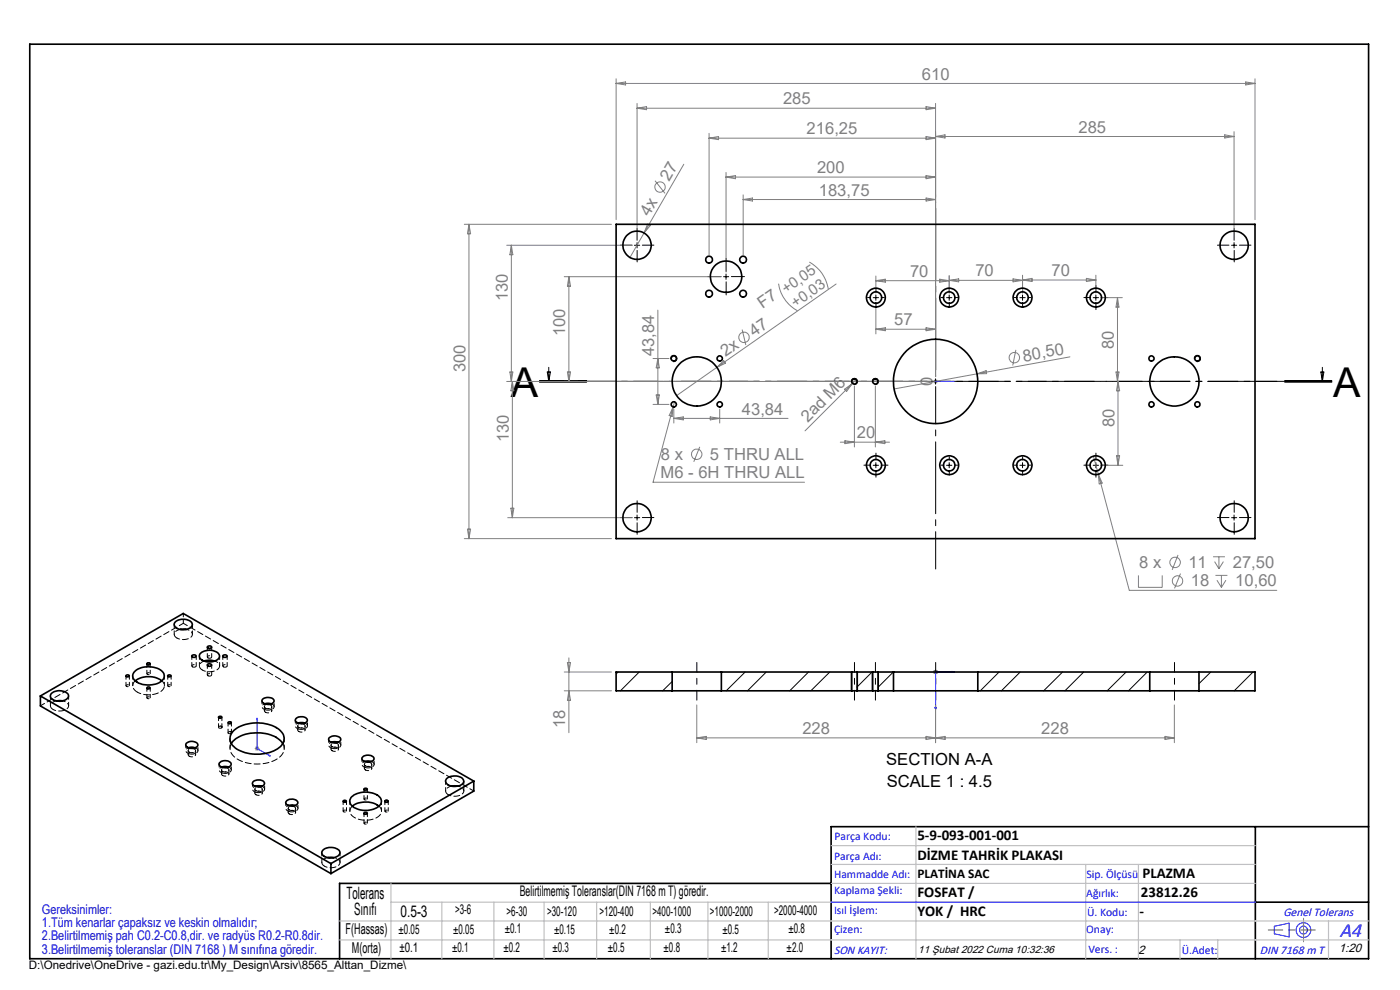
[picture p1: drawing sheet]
<svg xmlns="http://www.w3.org/2000/svg" width="297mm" height="210mm" viewBox="0 0 297 210" stroke-linecap="round" stroke-linejoin="round" font-family="sans-serif">
<g fill="none" stroke="#808080" stroke-width=".21">
<path d="M130.7 16.7v29.9M130.7 17.7h135.5M130.7 17.7l2-.3v.6zM264.3 17.4l1.9 .3-1.9 .3zM266.2 16.7v29.9M135.1 21.9v29.1M135.1 23h63.4M135.1 23l2.1-.4v.7zM139 38.3l2.1 2.7M145.1 34.8l-8.5 14.6M150.4 28.3v25.8M150.4 29.3h48.1"/>
<path d="M150.4 29.3l2-.3v.6zM154 36.6v21.1M154 37.6h44.5M154 37.6l2-.4v.7zM196.5 22.6l2 .4-2 .3zM196.5 29l2 .3-2 .3zM196.5 37.2l2 .4-2 .3zM198.5 21.9v58M198.5 29h63.3M198.5 29l2-.4v.7zM259.8 28.6l2 .4-2 .3zM261.8 27.9v23.1"/>
<path d="M98.5 47.6h31.2M99.5 47.6v66.7M99.5 47.6l.3 2h-.6zM107.5 52h26.7M108.5 52v28.9M108.5 52l.3 2h-.6zM119.7 58.7h33.3M120.7 58.7v22.2M120.7 58.7l.3 2h-.6zM136.6 49.4l-3 5.2M137.4 47.5l.5 .4-1.3 1.5zM157.7 41.3v12.8"/>
<path d="M157.7 42.3h40.8M157.7 42.3l1.9-.3v.6zM171.7 55.6a7.9 7.9 0 0 1 4 5.7M185.8 58.6v3.6M185.8 59.5l2-.3v.7zM185.8 59.5h15.6M196.5 42l2 .3-2 .3zM199.4 59.2l2 .3-2 .4zM201.4 58.4v3.8M201.4 59.5h15.5M201.4 59.5l2-.3v.6zM214.9 59.2l2 .3-2 .3z"/>
<path d="M216.9 58.4v3.8M216.9 59.4h15.6M216.9 59.4l2-.4v.7zM230.5 59l2 .4-2 .3zM232.5 58.4v3.8M108.2 78.9h.6l-.3 2zM120.4 78.9h.6l-.3 2zM138.5 76.1h3.4M139.6 65.8v20M139.6 76.1l.3 1.9h-.7zM152.1 77.9l-8.6 6M152.1 77.9l1.4-1.4 .4 .5z"/>
<path d="M157.4 69.9l.8 3.3M165.2 60.2a7.9 7.9 0 0 0 4 5.7M177.4 60.2l-25.3 17.7M185.8 64.1v6.7M185.8 69.8h12.7M185.8 69.8l2-.3v.7zM196.5 69.5l2 .3-2 .4zM207.3 79.3l-17.6 3.2M207.3 79.3l1.9-.7 .1 .7zM215.5 74.2l-.7 3.3M227 75.7l-19.7 3.6M233.5 63.1h4.6"/>
<path d="M236.7 78.9h.7l-.3 2zM237.1 63.1v17.8M237.1 63.1l.3 2h-.7zM107.5 80.9h90M108.7 80.9v28.9M108.7 80.9l.3 2h-.6zM138.5 85.8h3.4M139.2 83.8h.7l-.3 2zM142.8 86.3l-.2 2-.6-.1zM142.9 86.8v2.9M142.9 88.8h24.3M142.9 88.8l2.1-.4v.7z"/>
<path d="M143.1 85.3l-4.6 17h32.2M148.4 94.8l-1.2 3.2M150.7 88.4l2 .4-2 .3zM152.7 86.8v2.9M178.3 93.8h10.4M179.1 82.6l1.7-1.2-1.2 1.6zM179.2 93.5l2.1 .3-2.1 .3zM180.8 81.4l-10 10M181.3 81.9v12.9M181.7 80.4l-.9 1M185.7 81.9v12.9M185.7 93.8l2-.3v.6z"/>
<path d="M198 80.9h1M198.1 80.6l.7 .7M198.5 80.4v1M198.8 80.6l-.7 .7M232 96.8l1 3.8M233.5 98.7h4.7M236.9 96.7h.6l-.3 2zM237.2 80.9l.3 2h-.6zM237.2 80.9v17.8M98.5 114.3h31.2M99.2 112.2h.6l-.3 2.1zM107.7 109.8h26.5"/>
<path d="M108.4 107.8h.6l-.3 2zM233 100.6l6.6 24.6h31.3M233 100.6l.8 1.9-.6 .1zM249.9 117.7l-1.2 3.2M257.4 118.1h2.5M257.7 119.1l.9 1.5M258.6 118.1v2.5M259.5 119.1l-.9 1.5M120.7 139.6v15.8M241.5 122.1v2.5h5.1v-2.5M250.4 121.7l-1.2 3.1M257.8 122.1h2.6"/>
<path d="M258.2 123.1l.9 1.5M259.1 122.1v2.5M260.1 123.1l-1 1.5M54 158.8h1M54.2 158.4l.7 .7M54.5 158.3v1M54.9 158.4l-.7 .7M119.7 142.5h10M119.7 146.5h10M120.4 140.5h.6l-.3 2zM120.7 146.5l.3 2h-.6zM147.8 149.5v8"/>
<path d="M147.8 156.5h101.3M147.8 156.5l2-.3v.7zM196.5 156.2l2 .3-2 .4zM198 142.5h1M198.1 142.2l.7 .7M198.5 149.5v8M198.5 156.5l2-.3v.7zM198.5 142v1M198.8 142.2l-.7 .7M247.2 156.2l1.9 .3-1.9 .4zM249.1 149.5v8"/>
<circle cx="140" cy="39.7" r="1.1"/>
<circle cx="157.8" cy="71.6" r="1.11"/>
<circle cx="215.2" cy="75.9" r="1.1"/>
<circle cx="147.8" cy="96.4" r="1.1"/>
<circle cx="249.3" cy="119.3" r="1.11"/>
<circle cx="249.8" cy="123.2" r="1.09"/>
</g>
<g fill="none" stroke="#000" stroke-width=".21">
<path d="M134.6 52h1.1M135.1 51.5v1.1M153.5 58.7h1.1M154 58.1v1.2M261.3 52h1.1M261.8 51.5v1.1M116.1 78.9h.7l-.4 2zM116.4 77.9v3M142.3 76.2a.67 .67 0 0 1 .6-.8 .67 .67 0 0 1 .7 .7 .67 .67 0 0 1-.8 .6M185.2 63.1h1.2M185.8 62.6v1.1M200.8 63.1h1.1"/>
<path d="M201.4 62.6v1.1M216.4 63.1h1.1M216.9 62.6v1.1M231.9 63.1h1.1M232.5 62.6v1.1M253.4 76.2a.68 .68 0 0 1 .5-.8 .68 .68 0 0 1 .8 .7 .68 .68 0 0 1-.8 .6M280.2 78.9h.6l-.3 2zM280.5 77.9v3M114.5 81.1h10zM114.5 80.9h10M114.5 80.7h10M180.6 81.1a.67 .67 0 0 1 .6-.9 .67 .67 0 0 1 .7 .8 .67 .67 0 0 1-.8 .6"/>
<path d="M185.1 81.1a.67 .67 0 0 1 .5-.9 .67 .67 0 0 1 .8 .8 .67 .67 0 0 1-.9 .6M185.2 98.7h1.2M185.8 98.1v1.1M197.9 80.9h1.1M198.5 80.4v1.1M200.8 98.7h1.1M201.4 98.1v1.1M216.4 98.7h1.1M216.9 98.1v1.1M231.9 98.7h1.1M232.5 98.1v1.1M272.5 80.9h10"/>
<path d="M272.5 80.7h10M272.5 81.1h10M134.6 109.8h1.1M135.1 109.2v1.1M261.3 109.8h1.1M261.8 109.2v1.1M31.1 140.7a.44 .44 0 0 1 .5-.1 .44 .44 0 0 1 .3 .3 .44 .44 0 0 1-.5 .2 .44 .44 0 0 1-.3-.4zM180.6 142.5v4M181.9 142.5v4M185 142.5v4M186.4 142.5v4M81.6 169.9a.38 .38 0 0 1 .5-.3 .38 .38 0 0 1 .2 .5 .41 .41 0 0 1-.4 .1 .41 .41 0 0 1-.3-.3z"/>
</g>
<path d="M47 154.4l.1-.1a.37 .37 0 0 0-.4-.3 .37 .37 0 0 0-.3 .4h.6M49 155.6l.1-.1a.37 .37 0 0 0-.4-.4 .37 .37 0 0 0-.3 .4l.6 .1" fill="none" stroke="#000" stroke-width=".21" stroke-dasharray="1.3 .6" stroke-dashoffset=".5" stroke-linecap="butt"/>
<g fill="none" stroke="#00f" stroke-width=".21">
<path d="M198.4 80.9h.2zM198.5 80.9h.1M198.5 80.9h3.9M202.4 80.9h-.4h.4M54.5 152.3l.1 .4-.1-.1zM54.5 152.3v6.5l2.8 1.6M198.4 150.1h.2l-.1 .4zM202 142.4l.4 .1-.4 .1zM202.4 142.5h-3.9v8M57 160.2l.3 .2-.3-.1zM176.3 191.4h90M270.3 196.5l3.2-.7v2.9l-3.2-.6z"/>
<circle cx="276.5" cy="197.3" r="1.57"/>
<circle cx="276.5" cy="197.3" r=".83"/>
</g>
<path d="M198.5 79.8v-37" fill="none" stroke="#000" stroke-width=".21" stroke-dasharray="15.2 1.3 1.3 1.3" stroke-dashoffset="-1.3"/>
<path d="M197.4 80.9h-73.8" fill="none" stroke="#000" stroke-width=".21" stroke-dasharray="15.2 1.3 1.3 1.3" stroke-dashoffset="-.7"/>
<path d="M198.5 82v38.7" fill="none" stroke="#000" stroke-width=".21" stroke-dasharray="15.2 1.3 1.3 1.3" stroke-dashoffset="7.3"/>
<path d="M199.6 80.9h71.3" fill="none" stroke="#000" stroke-width=".21" stroke-dasharray="15.2 1.3 1.3 1.3" stroke-dashoffset=".6"/>
<g fill="none" stroke="#000" stroke-width=".21" stroke-dasharray="15.2 1.3 1.3 1.3">
<path d="M134.1 52h-2.5M135.2 50.9v-2.5M135.2 53.1v2.5M136.3 52h2.4M152.9 58.7h-2.7M154.1 57.6v-2.8M154.1 59.8v2.8M155.2 58.7h2.7M260.7 52h-2.4M261.8 50.9v-2.5M261.8 53.1v2.5M262.9 52h2.5"/>
<path d="M184.7 63.1h-.6M185.8 62v-.7M185.8 64.2v.7M186.9 63.1h.7M200.3 63.1h-.7M201.4 62v-.7M201.4 64.2v.7M202.5 63.1h.7M215.8 63.1h-.6M216.9 62v-.7M216.9 64.2v.7M218.1 63.1h.6"/>
<path d="M231.4 63.1h-1.5M232.5 62v-1.4M232.5 64.2v1.5M233.6 63.1h1.5M184.7 98.7h-1.4M185.8 97.6v-1.5M185.8 99.8v1.4M186.9 98.7h1.5M200.3 98.7h-.7M201.4 97.6v-.7M201.4 99.8v.6M202.5 98.7h.7"/>
<path d="M215.8 98.7h-.6M216.9 97.6v-.7M216.9 99.8v.6M218.1 98.7h.6M231.4 98.7h-1.5M232.5 97.6v-1.5M232.5 99.8v1.4M233.6 98.7h1.5M134.1 109.8h-2.5M135.2 108.7v-2.5M135.2 110.9v2.4M136.3 109.8h2.4"/>
<path d="M260.7 109.8h-2.4M261.8 108.7v-2.5M261.8 110.9v2.4M262.9 109.8h2.5"/>
</g>
<path d="M147.8 140.5v8M181.3 148.5v-8M185.7 148.5v-8M198.5 148.5v-8M249.2 140.5v8" fill="none" stroke="#000" stroke-width=".21" stroke-dasharray="15.2 1.3 1.3 1.3" stroke-dashoffset="13.1"/>
<path d="M282.5 80.9h-168" fill="none" stroke="#000" stroke-width=".21" stroke-dasharray="6.3 1.3 1.3 1.3" stroke-dashoffset=".4"/>
<path d="M6.3 9.4h284v194h-284zM266.3 175.4v28M290.3 175.4h-114v28M176.3 187.4h-104.3v16M266.3 191.4h24" fill="none" stroke="#000" stroke-width=".35"/>
<path d="M279 197.3h-9.9" fill="none" stroke="#f00" stroke-width=".21" stroke-dasharray="15.2 1.3 1.3 1.3" stroke-dashoffset="12.2"/>
<path d="M276.5 197.3v2.5M276.5 197.3v-2.5" fill="none" stroke="#808080" stroke-width=".21" stroke-dasharray="15.2 1.3 1.3 1.3"/>
<g fill="none" stroke="#c0c0c0" stroke-width=".25">
<path d="M176.3 179.4h90M194.3 175.4v28M72 199.4h218.3M72 195.4h218.3M82.9 187.4v16M82.9 191.4h183.4M93.7 191.4v12M104.8 191.4v12M115.4 191.4v12M126.6 191.4v12M138 191.4v12M150.2 191.4v12"/>
<path d="M163 191.4v12M176.3 183.4h90M176.3 187.4h90M230.3 183.4v20M241.5 183.4v20M250.3 199.4v4M258.3 199.4v4M281.8 195.4v8"/>
</g>
<g fill="#00f">
<path d="M202 80.9h.4zM198.4 80.9h.2z"/>
<path d="M57 160.2l.3 .2-.3-.1zM54.5 152.3l.1 .4-.1-.1zM202 142.4v.2l.4-.1zM198.4 150.1l.1 .4 .1-.4zM202 142.4v.2l.4-.1zM198.4 150.1l.1 .4 .1-.4z"/>
</g>
<g fill="none" stroke="#000" stroke-width=".35">
<path d="M130.7 47.6h135.5v66.7h-135.5zM37.2 131.9a2.52 2.52 0 0 1 3.6 .4 1.31 1.31 0 0 1-1.5 1.3 1.9 1.9 0 0 1-2.4-1.2zM38.2 133.5h1.3M40.7 139a.51 .51 0 0 1 .9 .3 .46 .46 0 0 1-.5 .2 .46 .46 0 0 1-.4-.5zM42.5 138.6a2.84 2.84 0 0 1 4 .3 1.14 1.14 0 0 1-1.2 1.4 2.56 2.56 0 0 1-3-.9zM44 137.2a.49 .49 0 0 1 .9 .2 .52 .52 0 0 1-.9-.2zM47.3 139a.51 .51 0 0 1 .9 .3 .46 .46 0 0 1-.6 .2 .46 .46 0 0 1-.3-.5zM8.6 147.6l30.3-17.5 61.6 35.6M8.6 147.6l61.6 35.6M8.6 147.6v2.1l61.6 35.6M10.9 147.1a2.69 2.69 0 0 1 3.6 .2 1.26 1.26 0 0 1-1.5 1.4 1.9 1.9 0 0 1-2.3-1.1zM12 148.7h1.3"/>
<path d="M26.7 143.3a.32 .32 0 0 1 .4-.2 .32 .32 0 0 1 .2 .4l-.4 .1zM28.7 142.3a4.7 4.7 0 0 1 5.9 .4 1.5 1.5 0 0 1-.9 2.2 5 5 0 0 1-5.3-.7 1.26 1.26 0 0 1 .3-1.9zM28.7 144.4a5 5 0 0 1 5.6 0M31.3 145.8a.28 .28 0 0 1 .3-.1 .28 .28 0 0 1 .2 .4h-.5zM31.3 140.7a.28 .28 0 0 1 .3-.1 .28 .28 0 0 1 .2 .4h-.5zM35.7 143.2l.6 .1a.34 .34 0 0 1-.4 .3 .34 .34 0 0 1-.3-.3zM39.5 157.7a1.65 1.65 0 0 1 2.5 .3 1.48 1.48 0 0 1-2.6 .1zM40 158.6l.5-.1 .9 .1M43.3 140.2a3.8 3.8 0 0 1 2.3 0M44 140.9a.51 .51 0 0 1 .9 .3 .46 .46 0 0 1-.5 .2 .46 .46 0 0 1-.4-.5zM46.4 152.1a.32 .32 0 0 1 .3-.2 .32 .32 0 0 1 .3 .4l-.4 .1zM48.5 153.2h.5a.26 .26 0 0 1-.3 .3 .26 .26 0 0 1-.2-.3z"/>
<path d="M49.1 157.7a6.4 6.4 0 0 1 5.6-2.2 6.4 6.4 0 0 1 5.3 2.2M49.4 155.1a8.1 8.1 0 0 1 10.1 0 2.3 2.3 0 0 1-.6 3.7 8.5 8.5 0 0 1-9.3-.4 2.13 2.13 0 0 1-.2-3.3zM55.7 148.4a1.68 1.68 0 0 1 2.4 .2 1.47 1.47 0 0 1-2.3 .5l-.2-.4zM56.1 149.3h1.5M62.9 152.3a1.57 1.57 0 0 1 2.3 .4 1.45 1.45 0 0 1-2.3 .5l-.2-.5zM63.2 153.4h1.4M69.8 156.5a1.65 1.65 0 0 1 2.5 .3 1.48 1.48 0 0 1-2.6 .2zM70.3 157.5l.5-.2 .9 .2M142.6 142.5h10.4M142.6 146.5h10.4M142.6 142.5h-11.9v4h11.9M142.6 142.5v4"/>
<path d="M153 142.5h27.7M153 146.5h27.7M153 142.5v4M180.7 146.5h1.1M180.7 142.5h1.1M180.7 142.5v4M181.8 142.5h3.3M181.8 146.5h3.3M181.8 142.5v4M185.1 146.5h1.2M185.1 142.5h1.2M185.1 142.5v4"/>
<path d="M186.3 142.5h3.2M186.3 146.5h3.2M186.3 142.5v4M189.5 146.5h17.9M189.5 142.5h17.9M189.5 142.5v4M207.4 142.5h36.5M207.4 146.5h36.5M207.4 142.5v4M243.9 142.5h10.5M243.9 146.5h10.5M243.9 142.5v4"/>
<path d="M254.4 142.5h11.8v4h-11.8M254.4 142.5v4M46.6 161.8a1.64 1.64 0 0 1 2.4 .2 1.47 1.47 0 0 1-2.2 .6l-.3-.4zM47.1 162.7h1.4M53.7 165.9a1.68 1.68 0 0 1 2.4 .2 1.44 1.44 0 0 1-1.2 .8 1.44 1.44 0 0 1-1.3-.8zM54.1 166.8h1.4M60.9 169.8a1.6 1.6 0 0 1 2.3 .4 1.48 1.48 0 0 1-2.6 .2zM61.2 170.9l.8-.2 .6 .2M72.9 169.8h.5a.26 .26 0 0 1-.3 .4 .26 .26 0 0 1-.2-.4zM74.6 169a4.8 4.8 0 0 1 6 .2 1.51 1.51 0 0 1-1 2.3 4.6 4.6 0 0 1-5.2-.9l-.2-.7zM74.8 171a4.9 4.9 0 0 1 5.6 0M76.9 160.6a1.64 1.64 0 0 1 2.4 .3 1.47 1.47 0 0 1-2.3 .4l-.2-.4z"/>
<path d="M77.2 167.3a.33 .33 0 0 1 .4-.1 .33 .33 0 0 1 .2 .4h-.5zM77.3 172.4h.6a.34 .34 0 0 1-.3 .3 .34 .34 0 0 1-.4-.3zM77.4 161.5h1.4M81.7 169.9a.3 .3 0 0 1 .3-.2 .3 .3 0 0 1 .2 .4l-.4 .1zM94.8 165.1a2.64 2.64 0 0 1 3.5 .3 1.19 1.19 0 0 1-1.5 1.4 1.9 1.9 0 0 1-2.3-1.1zM95.8 166.7h1.3M100.5 165.7l-30.3 17.5M100.5 165.7v2.1l-30.3 17.5M68.5 180.3a2.65 2.65 0 0 1 3.5 .2 1.11 1.11 0 0 1-1.1 1.4 2.27 2.27 0 0 1-2.6-.9zM69.5 181.9h1.3M70.2 183.2v2.1"/>
<circle cx="135.1" cy="52" r="3"/>
<circle cx="150.4" cy="55.1" r=".72"/>
<circle cx="154.1" cy="58.7" r="3.3"/>
<circle cx="157.6" cy="55.1" r=".71"/>
<circle cx="261.8" cy="52" r="3"/>
<circle cx="142.9" cy="76" r=".54"/>
<circle cx="150.4" cy="62.3" r=".73"/>
<circle cx="152.7" cy="76" r=".55"/>
<circle cx="157.6" cy="62.3" r=".72"/>
<circle cx="185.8" cy="63.1" r="2.01"/>
<circle cx="185.8" cy="63.1" r="1.21"/>
<circle cx="201.4" cy="63.1" r="2.01"/>
<circle cx="201.4" cy="63.1" r="1.21"/>
<circle cx="216.9" cy="63.1" r="2.01"/>
<circle cx="216.9" cy="63.1" r="1.21"/>
<circle cx="232.5" cy="63.1" r="2.01"/>
<circle cx="232.5" cy="63.1" r="1.21"/>
<circle cx="244.3" cy="76" r=".55"/>
<circle cx="254" cy="76" r=".55"/>
<circle cx="142.9" cy="85.8" r=".55"/>
<circle cx="147.8" cy="80.9" r="5.2"/>
<circle cx="152.7" cy="85.8" r=".56"/>
<circle cx="181.2" cy="80.9" r=".55"/>
<circle cx="185.7" cy="80.9" r=".55"/>
<circle cx="185.8" cy="98.7" r="2"/>
<circle cx="185.8" cy="98.7" r="1.22"/>
<circle cx="198.5" cy="80.9" r="9"/>
<circle cx="201.4" cy="98.7" r="2"/>
<circle cx="201.4" cy="98.7" r="1.22"/>
<circle cx="216.9" cy="98.7" r="2"/>
<circle cx="216.9" cy="98.7" r="1.22"/>
<circle cx="232.5" cy="98.7" r="2"/>
<circle cx="232.5" cy="98.7" r="1.22"/>
<circle cx="244.3" cy="85.8" r=".56"/>
<circle cx="249.1" cy="80.9" r="5.2"/>
<circle cx="254" cy="85.8" r=".56"/>
<circle cx="135.1" cy="109.8" r="3"/>
<circle cx="261.8" cy="109.8" r="3"/>
</g>
<path d="M37.5 135.3a2.58 2.58 0 0 0 3.3-.5 1.15 1.15 0 0 0-1.3-1.3M11.3 150.5a2.58 2.58 0 0 0 3.2-.6 1.15 1.15 0 0 0-1.2-1.2M95.1 168.6a2.58 2.58 0 0 0 3.3-.6 1.15 1.15 0 0 0-1.3-1.3M68.8 183.7a2.58 2.58 0 0 0 3.3-.5 1.15 1.15 0 0 0-1.3-1.3" fill="none" stroke="#000" stroke-width=".21" stroke-dasharray="1.3 .6" stroke-dashoffset=".7"/>
<path d="M38.2 133.5a1.08 1.08 0 0 0-1 1.5l.3 .3M12 148.7a1.08 1.08 0 0 0-1.1 1.5l.4 .3M95.8 166.7a1.08 1.08 0 0 0-1.1 1.6l.4 .3M69.6 181.9a1.08 1.08 0 0 0-1.1 1.5l.3 .3" fill="none" stroke="#000" stroke-width=".21" stroke-dasharray="1.3 .6" stroke-dashoffset=".2"/>
<path d="M26.8 145.6l.6-.1a.33 .33 0 0 0-.3-.3 .33 .33 0 0 0-.3 .3v.1M31.3 148.2l.5-.1a.33 .33 0 0 0-.3-.3 .33 .33 0 0 0-.3 .3l.1 .1M31.3 143h.5a.33 .33 0 0 0-.3-.3 .33 .33 0 0 0-.3 .3h.1M35.7 145.6l.6-.1a.33 .33 0 0 0-.4-.3 .33 .33 0 0 0-.3 .3l.1 .1M47 154.1v.1a.33 .33 0 0 1-.3 .2 .33 .33 0 0 1-.3-.2l.6-.1M49 155.3h.1a.33 .33 0 0 1-.4 .3 .33 .33 0 0 1-.3-.3h.6M72.9 172.2l.6-.1a.33 .33 0 0 0-.3-.3 .33 .33 0 0 0-.4 .3l.1 .1M77.3 174.7h.6a.33 .33 0 0 0-.3-.3 .33 .33 0 0 0-.4 .3h.1M77.3 169.6h.6a.33 .33 0 0 0-.3-.3 .33 .33 0 0 0-.4 .3h.1M81.8 172.2l.5-.1a.33 .33 0 0 0-.3-.3 .33 .33 0 0 0-.3 .3l.1 .1" fill="none" stroke="#000" stroke-width=".21" stroke-dasharray="1.3 .6" stroke-dashoffset=".9"/>
<path d="M74.8 171a1.43 1.43 0 0 0-.5 1.4 1.43 1.43 0 0 0 1.1 1.1 4.6 4.6 0 0 0 5.4-.8 1.28 1.28 0 0 0-.4-1.7" fill="none" stroke="#000" stroke-width=".21" stroke-dasharray="1.3 .6"/>
<path d="M39.8 159.8a1.47 1.47 0 0 0 2.2-.6l-.6-.6M56 150.4a1.47 1.47 0 0 0 2.2-.6l-.6-.5M60 157.7a2.33 2.33 0 0 1-1.1 3.2 8.5 8.5 0 0 1-9.3-.4 2.15 2.15 0 0 1-.5-2.8M63 154.5a1.47 1.47 0 0 0 2.2-.6l-.5-.5M70.1 158.6a1.47 1.47 0 0 0 2.2-.6l-.6-.6M46.9 163.8a1.47 1.47 0 0 0 2.2-.5l-.6-.6M53.9 167.9a1.47 1.47 0 0 0 2.2-.6l-.5-.5M61 172a1.47 1.47 0 0 0 2.2-.6l-.6-.5M77.2 162.7a1.47 1.47 0 0 0 2.2-.6l-.6-.6" fill="none" stroke="#000" stroke-width=".21" stroke-dasharray="1.3 .6" stroke-dashoffset="-.1"/>
<path d="M40 158.6a.6 .6 0 0 0-.6 .5 .6 .6 0 0 0 .4 .7M56.2 149.3a.6 .6 0 0 0-.6 .5 .6 .6 0 0 0 .4 .6M63.2 153.4a.6 .6 0 0 0-.5 .5 .6 .6 0 0 0 .3 .6M70.3 157.4a.6 .6 0 0 0-.5 .5 .6 .6 0 0 0 .3 .7M47.1 162.7a.6 .6 0 0 0-.6 .5 .6 .6 0 0 0 .4 .6M54.1 166.8a.6 .6 0 0 0-.5 .5 .6 .6 0 0 0 .3 .6M61.2 170.9a.6 .6 0 0 0-.5 .4 .6 .6 0 0 0 .3 .7M77.4 161.5a.6 .6 0 0 0-.6 .5 .6 .6 0 0 0 .4 .7" fill="none" stroke="#000" stroke-width=".21" stroke-dasharray="1.3 .6" stroke-dashoffset=".8"/>
<g fill="none" stroke="#000" stroke-width=".21" stroke-dasharray="1.3 .6" stroke-dashoffset=".6">
<path d="M39.4 158v1.2M40.2 159.5a.81 .81 0 0 0 1.3-.4 .86 .86 0 0 0-.9-.3 .86 .86 0 0 0-.7 .5l.3 .2M42 159.2v-1.2M42.9 142.1a2.83 2.83 0 0 0 3.6-.6 1.12 1.12 0 0 0-.9-1.3M55.6 148.7v1.2M56.3 150.2a.81 .81 0 0 0 1.3-.4 .86 .86 0 0 0-.8-.4 .86 .86 0 0 0-.7 .6l.2 .2M56.3 151.1a.81 .81 0 0 0 1.3-.5 .86 .86 0 0 0-.8-.3 .86 .86 0 0 0-.7 .6l.2 .2M58.2 149.9v-1.2M62.7 152.7v1.3M63.4 154.3a.81 .81 0 0 0 1.3-.4 .86 .86 0 0 0-.8-.4 .86 .86 0 0 0-.7 .6l.2 .2M63.4 155.2a.81 .81 0 0 0 1.3-.5 .86 .86 0 0 0-.8-.3 .86 .86 0 0 0-.7 .6l.2 .2M65.2 154v-1.3"/>
<path d="M69.7 156.8v1.3M70.5 158.4a.81 .81 0 0 0 1.3-.5 .86 .86 0 0 0-.9-.3 .86 .86 0 0 0-.6 .6l.2 .2M70.5 159.2a.81 .81 0 0 0 1.3-.4 .86 .86 0 0 0-.9-.3 .86 .86 0 0 0-.6 .5l.2 .2M72.3 158.1v-1.3M40.2 160.4a.81 .81 0 0 0 1.3-.4 .86 .86 0 0 0-.9-.4 .86 .86 0 0 0-.7 .6l.3 .2M46.5 162.1v1.2M47.2 163.6a.81 .81 0 0 0 1.3-.4 .86 .86 0 0 0-.8-.4 .86 .86 0 0 0-.7 .6l.2 .2M47.2 164.5a.81 .81 0 0 0 1.3-.4 .86 .86 0 0 0-.8-.4 .86 .86 0 0 0-.7 .6l.2 .2M49.1 163.3v-1.2M53.6 166.2v1.2M54.3 167.7a.81 .81 0 0 0 1.3-.4 .86 .86 0 0 0-.8-.4 .86 .86 0 0 0-.7 .6l.2 .2M54.3 168.6a.81 .81 0 0 0 1.3-.5 .86 .86 0 0 0-.8-.3 .86 .86 0 0 0-.7 .6l.2 .2"/>
<path d="M56.1 167.4v-1.2M60.6 170.2v1.3M61.4 171.8a.81 .81 0 0 0 1.3-.4 .86 .86 0 0 0-.9-.4 .86 .86 0 0 0-.6 .6l.2 .2M61.4 172.7a.81 .81 0 0 0 1.3-.5 .86 .86 0 0 0-.9-.3 .86 .86 0 0 0-.6 .6l.2 .2M63.2 171.5v-1.3M76.8 160.9v1.2M77.5 162.5a.81 .81 0 0 0 1.3-.5 .86 .86 0 0 0-.8-.3 .86 .86 0 0 0-.7 .6l.2 .2M77.5 163.3a.81 .81 0 0 0 1.3-.4 .86 .86 0 0 0-.8-.4 .86 .86 0 0 0-.7 .6l.2 .2M79.4 162.1v-1.2"/>
</g>
<path d="M38.9 132.2l-30.3 17.5M43.3 140.2a1 1 0 0 0-1 .8 1 1 0 0 0 .6 1.1M100.5 167.8l-61.6-35.6" fill="none" stroke="#000" stroke-width=".21" stroke-dasharray="1.3 .6" stroke-dashoffset=".3"/>
<g fill="none" stroke="#000" stroke-width=".21" stroke-dasharray="1.3 .6" stroke-dashoffset=".5">
<path d="M37 132.5v2M38.9 130.1v2.1M40.7 139.2v2.1M40.8 134.5v-2.1M42.3 139.2v2.1M44 137.3v2.1M44.9 139.4v-2.1M47.3 139.2v2.1M10.7 147.6v2.1M14.6 149.7v-2.1M26.7 143.4v2.1M27.4 145.5v-2.1"/>
<path d="M28.2 143.4v2.1M29.1 146.8a4.8 4.8 0 0 0 5.5-.6 1.27 1.27 0 0 0-.3-1.8M31.2 145.9v2.1M31.2 140.8v2.1M31.9 148v-2.1M31.9 142.9v-2.1M34.9 145.5v-2.1M35.6 143.4v2.1M36.3 145.5v-2.1M41.6 141.3v-2.1M44 141.1v2.1M44.9 143.2v-2.1"/>
<path d="M46.4 152.1v2.1M46.6 141.3v-2.1M47.1 154.2v-2.1M48.2 141.3v-2.1M48.4 153.3v2.1M48.8 156.7v2.1M49.1 155.4v-2.1M60.3 158.8v-2.1M72.8 169.9v2.1M73.5 172v-2.1M74.2 169.9v2.1M77.2 172.5v2.1"/>
<path d="M77.2 167.4v2.1M77.9 174.6v-2.1M77.9 169.5v-2.1M80.9 172v-2.1M81.7 169.9v2.1M82.4 172v-2.1M94.5 165.7v2.1M98.4 167.8v-2.1M68.3 180.9v2.1M72.1 183v-2.1"/>
</g>
<path d="M28.7 144.4a1.39 1.39 0 0 0 .4 2.4" fill="none" stroke="#000" stroke-width=".21" stroke-dasharray="1.3 .6" stroke-dashoffset=".1"/>
<g fill="none" stroke="#000" stroke-width=".21" stroke-dasharray="1.3 .6" stroke-dashoffset=".4">
<path d="M44.1 139.6a.41 .41 0 0 0 .5 0 .41 .41 0 0 0 .2-.4 .39 .39 0 0 0-.5-.2 .39 .39 0 0 0-.2 .6M39.9 159.2v.9M40.8 141.4a.41 .41 0 0 0 .5 .1 .41 .41 0 0 0 .2-.4 .39 .39 0 0 0-.5-.2 .39 .39 0 0 0-.2 .5M44.1 143.3a.41 .41 0 0 0 .5 .1 .41 .41 0 0 0 .2-.4 .39 .39 0 0 0-.5-.2 .39 .39 0 0 0-.2 .5M47.4 141.4a.41 .41 0 0 0 .5 .1 .41 .41 0 0 0 .2-.4 .39 .39 0 0 0-.5-.2 .39 .39 0 0 0-.2 .5M56.1 149.9v.9M57.7 150.8v-.9M63.2 154v.8M64.7 154.8v-.8M70.2 158.1v.8M71.8 158.9v-.8M41.5 160.1v-.9"/>
<path d="M47 163.3v.9M48.6 164.2v-.9M54.1 167.4v.9M55.6 168.3v-.9M61.1 171.5v.8M62.7 172.3v-.8M77.3 162.1v.9M78.9 163v-.9"/>
</g>
<g fill="none" stroke="#000" stroke-width=".21">
<path d="M131.1 142.5l-.4 .5M135.6 142.5l-4 4M142.6 144.6l-2 1.9M158.1 142.5l-4 4M162.6 142.5l-4 4M171.5 142.5l-4 4M176 142.5l-4 4M185 142.5l-3.2 3.2M189.5 142.5l-3.2 3.3M211.9 142.5l-3.9 4M216.4 142.5l-4 4M225.4 142.5l-4 4"/>
<path d="M229.9 142.5l-4 4M238.9 142.5l-4 4M243.4 142.5l-4 4M256.9 142.5l-2.5 2.5M265.8 142.5l-4 4"/>
</g>
<g font-size="8.7">
<text x="108.4" y="84.1">A</text>
<text x="282.9" y="84.1">A</text>
</g>
<text font-size="4.4" fill="#00f" x="284.2" y="198.7">A4</text>
<g font-size="3.6">
<text x="73.5" y="190.7">Tolerans</text>
<text x="75.1" y="194.1">Sınıfı</text>
</g>
<g font-size="3.5" fill="#808080">
<text x="195.6" y="16.9">610</text>
<text x="166.1" y="22.1">285</text>
<text x="171.1" y="28.5">216,25</text>
<text x="228.8" y="28.1">285</text>
<text x="142" y="38.7" transform="rotate(-60 142 38.7)">27</text>
<text x="173.3" y="36.8">200</text>
<text x="173.7" y="41.5">183,75</text>
<text x="137.7" y="46" transform="rotate(-60 137.7 46)">4x</text>
<text x="193.1" y="58.7">70</text>
<text x="206.9" y="58.7">70</text>
<text x="223.1" y="58.6">70</text>
<text x="107.7" y="63.9" transform="rotate(-90 107.7 63.9)">130</text>
<text x="161.7" y="65.5" transform="rotate(-35 161.7 65.5)">F7 +0,05</text>
<text x="119.9" y="71.3" transform="rotate(-90 119.9 71.3)">100</text>
<text x="160" y="71.5" transform="rotate(-35 160 71.5)">47</text>
<text x="189.7" y="69">57</text>
<text x="138.8" y="75.6" transform="rotate(-90 138.8 75.6)">43,84</text>
<text x="153.9" y="75.7" transform="rotate(-35 153.9 75.7)">2x</text>
<text x="217.2" y="76.7" transform="rotate(-10 217.2 76.7)">80,50</text>
<text x="236.3" y="74" transform="rotate(-90 236.3 74)">80</text>
<text x="98.7" y="79" transform="rotate(-90 98.7 79)">300</text>
<text x="197.8" y="81.9" transform="rotate(-90 197.8 81.9)">0</text>
<text x="157.4" y="87.9">43,84</text>
<text x="171.3" y="89.7" transform="rotate(-45 171.3 89.7)">2ad M6</text>
<text x="107.9" y="93.8" transform="rotate(-90 107.9 93.8)">130</text>
<text x="181.8" y="93">20</text>
<text x="236.4" y="90.6" transform="rotate(-90 236.4 90.6)">80</text>
<text x="140.1" y="101.5">M6 - 6H THRU ALL</text>
<text x="140.2" y="97.5">8 x</text>
<text x="150.6" y="97.5">5 THRU ALL</text>
<text x="241.7" y="120.5">8 x</text>
<text x="252.1" y="120.5">11</text>
<text x="252.6" y="124.4">18</text>
<text x="261.5" y="120.5">27,50</text>
<text x="262.1" y="124.4">10,60</text>
<text x="119.9" y="154.4" transform="rotate(-90 119.9 154.4)">18</text>
<text x="170.2" y="155.7">228</text>
<text x="220.9" y="155.7">228</text>
</g>
<g font-size="3.5">
<text x="188" y="162.4">SECTION A-A</text>
<text x="188.1" y="166.9">SCALE 1 : 4.5</text>
</g>
<text font-size="3.4" x="85" y="194.4">0.5-3</text>
<text font-size="3.2" fill="#808080" x="168.8" y="65.3" transform="rotate(-35 168.8 65.3)">+0,03</text>
<g font-size="3.2">
<text x="194.6" y="178.2">5-9-093-001-001</text>
<text x="194.6" y="182.4">DİZME TAHRİK PLAKASI</text>
<text x="194.6" y="190.2">FOSFAT /</text>
<text x="242" y="190.2">23812.26</text>
<text x="242.4" y="186.2">PLAZMA</text>
<text x="194.6" y="194.3">YOK / HRC</text>
<text x="241.7" y="194.3">-</text>
<text x="73.3" y="198.1">F(Hassas)</text>
<text x="74.7" y="202.2">M(orta)</text>
</g>
<text font-size="3.1" x="110.3" y="190.1">Belirtilmemiş Toleranslar(DIN 7168 m T) göredir.</text>
<g font-size="2.8">
<text x="194.6" y="186.2">PLATİNA SAC</text>
<text x="96.5" y="193.9">&gt;3-6</text>
<text x="107.1" y="198">±0.1</text>
<text x="107.5" y="194.2">&gt;6-30</text>
<text x="116.1" y="194.2">&gt;30-120</text>
<text x="127.2" y="194.2">&gt;120-400</text>
<text x="138.4" y="194.2">&gt;400-1000</text>
<text x="150.6" y="194.2">&gt;1000-2000</text>
<text x="164.2" y="194.2">&gt;2000-4000</text>
<text x="167.2" y="198">±0.8</text>
<text x="84.6" y="198.2">±0.05</text>
<text x="84.7" y="201.9">±0.1</text>
<text x="95.9" y="201.9">±0.1</text>
<text x="96.1" y="198.1">±0.05</text>
<text x="106.8" y="201.9">±0.2</text>
<text x="117.2" y="202">±0.3</text>
<text x="117.5" y="198.1">±0.15</text>
<text x="129" y="201.9">±0.5</text>
<text x="129.3" y="198">±0.2</text>
<text x="140.8" y="201.9">±0.8</text>
<text x="141.1" y="198">±0.3</text>
<text x="153" y="201.9">±1.2</text>
<text x="153.3" y="198">±0.5</text>
<text x="166.9" y="201.8">±2.0</text>
</g>
<g font-size="2.8" fill="#0000e8">
<text x="8.9" y="193.8">Gereksinimler:</text>
<text x="8.9" y="196.6">1.Tüm kenarlar çapaksız ve keskin olmalıdır;</text>
<text x="8.9" y="199.5">2.Belirtilmemiş pah C0.2-C0.8,dir. ve radyüs R0.2-R0.8dir.</text>
<text x="8.9" y="202.3">3.Belirtilmemiş toleranslar (DIN 7168 ) M sınıfına göredir.</text>
</g>
<g font-size="2.6" fill="#00f">
<text x="272.3" y="194.3">Genel Tolerans</text>
<text x="176.9" y="202.3">SON KAYIT:</text>
<text x="267.3" y="202.3">DIN 7168 m T</text>
</g>
<g font-size="2.6">
<text x="241.4" y="202.3">2</text>
<text x="284" y="202">1:20</text>
</g>
<g font-size="2.5" fill="#00f">
<text x="177" y="178.2">Parça Kodu:</text>
<text x="177" y="182.4">Parça Adı:</text>
<text x="176.9" y="186.2">Hammadde Adı:</text>
<text x="177" y="189.7">Kaplama Şekli:</text>
<text x="230.5" y="190.2">Ağırlık:</text>
<text x="230.5" y="186.2">Sip. Ölçüsü</text>
<text x="176.9" y="193.9">Isıl İşlem:</text>
<text x="177" y="197.8">Çizen:</text>
<text x="230.4" y="197.8">Onay:</text>
<text x="230.6" y="194.3">Ü. Kodu:</text>
<text x="230.9" y="202.1">Vers. :</text>
<text x="250.7" y="202.3">Ü.Adet:</text>
</g>
<text font-size="2.5" x="6.1" y="205.5">D:\Onedrive\OneDrive - gazi.edu.tr\My_Design\Arsiv\8565_Alttan_Dizme\</text>
<text font-size="2.2" x="194.8" y="202.1">11 Şubat 2022 Cuma 10:32:36</text>
</svg>
